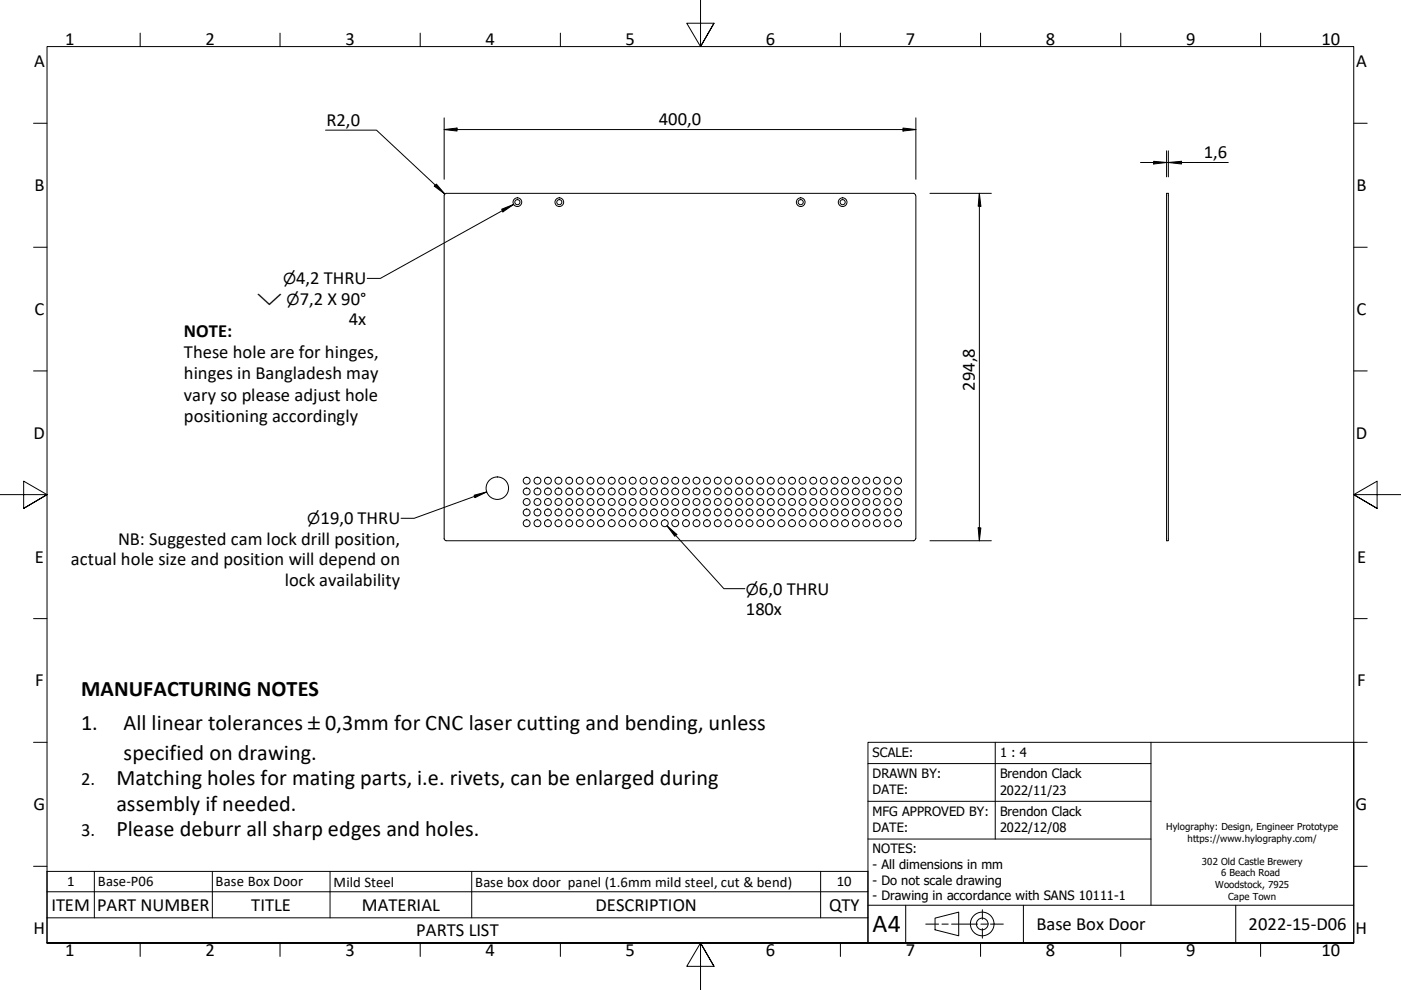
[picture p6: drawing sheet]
<svg xmlns="http://www.w3.org/2000/svg" width="297mm" height="210mm" viewBox="0 0 297 210" stroke-linecap="round" stroke-linejoin="round" font-family="sans-serif">
<!-- layer: Visible (Hylo) -->
<g fill="none" stroke="#000" stroke-width=".21">
<path d="M94.2 41.5v72.7M193.6 41l.3 .1 .2 .4M193.7 41h-99.1l-.4 .2v.3M194.2 41.5v72.7M247.3 41h.4v73.7h-.4zM94.2 114.2l.2 .4 .2 .1h99.1M194.1 114.2l-.2 .4-.3 .1"/>
<circle cx="109.7" cy="42.9" r=".92"/>
<circle cx="109.7" cy="42.9" r=".54"/>
<circle cx="118.6" cy="42.9" r=".92"/>
<circle cx="118.6" cy="42.9" r=".54"/>
<circle cx="169.8" cy="42.9" r=".92"/>
<circle cx="169.8" cy="42.9" r=".54"/>
<circle cx="178.7" cy="42.9" r=".92"/>
<circle cx="178.7" cy="42.9" r=".54"/>
<circle cx="105.4" cy="103.5" r="2.38"/>
<circle cx="111.7" cy="108.7" r=".73"/>
<circle cx="111.7" cy="106.4" r=".73"/>
<circle cx="111.7" cy="110.9" r=".73"/>
<circle cx="111.7" cy="101.9" r=".73"/>
<circle cx="111.7" cy="104.2" r=".73"/>
<circle cx="114" cy="104.2" r=".73"/>
<circle cx="114" cy="106.4" r=".73"/>
<circle cx="114" cy="110.9" r=".73"/>
<circle cx="114" cy="101.9" r=".73"/>
<circle cx="114" cy="108.7" r=".73"/>
<circle cx="116.2" cy="106.4" r=".73"/>
<circle cx="116.2" cy="101.9" r=".73"/>
<circle cx="116.2" cy="108.7" r=".73"/>
<circle cx="116.2" cy="110.9" r=".73"/>
<circle cx="116.2" cy="104.2" r=".73"/>
<circle cx="118.4" cy="108.7" r=".73"/>
<circle cx="118.4" cy="104.2" r=".73"/>
<circle cx="118.4" cy="101.9" r=".73"/>
<circle cx="118.4" cy="110.9" r=".73"/>
<circle cx="118.4" cy="106.4" r=".73"/>
<circle cx="120.7" cy="101.9" r=".73"/>
<circle cx="120.7" cy="108.7" r=".73"/>
<circle cx="120.7" cy="104.2" r=".73"/>
<circle cx="120.7" cy="106.4" r=".73"/>
<circle cx="120.7" cy="110.9" r=".73"/>
<circle cx="122.9" cy="104.2" r=".73"/>
<circle cx="122.9" cy="101.9" r=".73"/>
<circle cx="122.9" cy="108.7" r=".73"/>
<circle cx="122.9" cy="110.9" r=".73"/>
<circle cx="122.9" cy="106.4" r=".73"/>
<circle cx="125.2" cy="104.2" r=".73"/>
<circle cx="125.2" cy="108.7" r=".73"/>
<circle cx="125.2" cy="110.9" r=".73"/>
<circle cx="125.2" cy="101.9" r=".73"/>
<circle cx="125.2" cy="106.4" r=".73"/>
<circle cx="127.4" cy="110.9" r=".73"/>
<circle cx="127.4" cy="106.4" r=".73"/>
<circle cx="127.4" cy="108.7" r=".73"/>
<circle cx="127.4" cy="101.9" r=".73"/>
<circle cx="127.4" cy="104.2" r=".73"/>
<circle cx="129.7" cy="101.9" r=".73"/>
<circle cx="129.7" cy="106.4" r=".73"/>
<circle cx="129.7" cy="108.7" r=".73"/>
<circle cx="129.7" cy="110.9" r=".73"/>
<circle cx="129.7" cy="104.2" r=".73"/>
<circle cx="131.9" cy="101.9" r=".73"/>
<circle cx="131.9" cy="104.2" r=".73"/>
<circle cx="131.9" cy="108.7" r=".73"/>
<circle cx="131.9" cy="106.4" r=".73"/>
<circle cx="131.9" cy="110.9" r=".73"/>
<circle cx="134.1" cy="104.2" r=".73"/>
<circle cx="134.1" cy="108.7" r=".73"/>
<circle cx="134.1" cy="110.9" r=".73"/>
<circle cx="134.1" cy="101.9" r=".73"/>
<circle cx="134.1" cy="106.4" r=".73"/>
<circle cx="136.4" cy="106.4" r=".73"/>
<circle cx="136.4" cy="108.7" r=".73"/>
<circle cx="136.4" cy="104.2" r=".73"/>
<circle cx="136.4" cy="110.9" r=".73"/>
<circle cx="136.4" cy="101.9" r=".73"/>
<circle cx="138.7" cy="106.4" r=".73"/>
<circle cx="138.7" cy="101.9" r=".73"/>
<circle cx="138.7" cy="108.7" r=".73"/>
<circle cx="138.7" cy="104.2" r=".73"/>
<circle cx="138.7" cy="110.9" r=".73"/>
<circle cx="140.9" cy="101.9" r=".73"/>
<circle cx="140.9" cy="108.7" r=".73"/>
<circle cx="140.9" cy="104.2" r=".73"/>
<circle cx="140.9" cy="110.9" r=".73"/>
<circle cx="140.9" cy="106.4" r=".73"/>
<circle cx="143.2" cy="101.9" r=".73"/>
<circle cx="143.2" cy="104.2" r=".73"/>
<circle cx="143.2" cy="108.7" r=".73"/>
<circle cx="143.2" cy="106.4" r=".73"/>
<circle cx="143.2" cy="110.9" r=".73"/>
<circle cx="145.4" cy="108.7" r=".73"/>
<circle cx="145.4" cy="106.4" r=".73"/>
<circle cx="145.4" cy="101.9" r=".73"/>
<circle cx="145.4" cy="104.2" r=".73"/>
<circle cx="145.4" cy="110.9" r=".73"/>
<circle cx="147.7" cy="101.9" r=".73"/>
<circle cx="147.7" cy="104.2" r=".73"/>
<circle cx="147.7" cy="106.4" r=".73"/>
<circle cx="147.7" cy="108.7" r=".73"/>
<circle cx="147.7" cy="110.9" r=".73"/>
<circle cx="149.9" cy="110.9" r=".73"/>
<circle cx="149.9" cy="106.4" r=".73"/>
<circle cx="149.9" cy="101.9" r=".73"/>
<circle cx="149.9" cy="104.2" r=".73"/>
<circle cx="149.9" cy="108.7" r=".73"/>
<circle cx="152.2" cy="106.4" r=".73"/>
<circle cx="152.2" cy="101.9" r=".73"/>
<circle cx="152.2" cy="110.9" r=".73"/>
<circle cx="152.2" cy="104.2" r=".73"/>
<circle cx="152.2" cy="108.7" r=".73"/>
<circle cx="154.4" cy="110.9" r=".73"/>
<circle cx="154.4" cy="101.9" r=".73"/>
<circle cx="154.4" cy="104.2" r=".73"/>
<circle cx="154.4" cy="108.7" r=".73"/>
<circle cx="154.4" cy="106.4" r=".73"/>
<circle cx="156.7" cy="108.7" r=".73"/>
<circle cx="156.7" cy="101.9" r=".73"/>
<circle cx="156.7" cy="106.4" r=".73"/>
<circle cx="156.7" cy="104.2" r=".73"/>
<circle cx="156.7" cy="110.9" r=".73"/>
<circle cx="158.9" cy="101.9" r=".73"/>
<circle cx="158.9" cy="108.7" r=".73"/>
<circle cx="158.9" cy="104.2" r=".73"/>
<circle cx="158.9" cy="106.4" r=".73"/>
<circle cx="158.9" cy="110.9" r=".73"/>
<circle cx="161.2" cy="101.9" r=".73"/>
<circle cx="161.2" cy="104.2" r=".73"/>
<circle cx="161.2" cy="108.7" r=".73"/>
<circle cx="161.2" cy="110.9" r=".73"/>
<circle cx="161.2" cy="106.4" r=".73"/>
<circle cx="163.4" cy="104.2" r=".73"/>
<circle cx="163.4" cy="101.9" r=".73"/>
<circle cx="163.4" cy="106.4" r=".73"/>
<circle cx="163.4" cy="110.9" r=".73"/>
<circle cx="163.4" cy="108.7" r=".73"/>
<circle cx="165.7" cy="106.4" r=".73"/>
<circle cx="165.7" cy="108.7" r=".73"/>
<circle cx="165.7" cy="110.9" r=".73"/>
<circle cx="165.7" cy="101.9" r=".73"/>
<circle cx="165.7" cy="104.2" r=".73"/>
<circle cx="167.9" cy="104.2" r=".73"/>
<circle cx="167.9" cy="108.7" r=".73"/>
<circle cx="167.9" cy="101.9" r=".73"/>
<circle cx="167.9" cy="106.4" r=".73"/>
<circle cx="167.9" cy="110.9" r=".73"/>
<circle cx="170.1" cy="101.9" r=".73"/>
<circle cx="170.1" cy="108.7" r=".73"/>
<circle cx="170.1" cy="104.2" r=".73"/>
<circle cx="170.1" cy="106.4" r=".73"/>
<circle cx="170.1" cy="110.9" r=".73"/>
<circle cx="172.4" cy="101.9" r=".73"/>
<circle cx="172.4" cy="108.7" r=".73"/>
<circle cx="172.4" cy="106.4" r=".73"/>
<circle cx="172.4" cy="104.2" r=".73"/>
<circle cx="172.4" cy="110.9" r=".73"/>
<circle cx="174.7" cy="110.9" r=".73"/>
<circle cx="174.7" cy="108.7" r=".73"/>
<circle cx="174.7" cy="106.4" r=".73"/>
<circle cx="174.7" cy="101.9" r=".73"/>
<circle cx="174.7" cy="104.2" r=".73"/>
<circle cx="176.9" cy="106.4" r=".73"/>
<circle cx="176.9" cy="110.9" r=".73"/>
<circle cx="176.9" cy="101.9" r=".73"/>
<circle cx="176.9" cy="104.2" r=".73"/>
<circle cx="176.9" cy="108.7" r=".73"/>
<circle cx="179.2" cy="108.7" r=".73"/>
<circle cx="179.2" cy="106.4" r=".73"/>
<circle cx="179.2" cy="101.9" r=".73"/>
<circle cx="179.2" cy="104.2" r=".73"/>
<circle cx="179.2" cy="110.9" r=".73"/>
<circle cx="181.5" cy="104.2" r=".73"/>
<circle cx="181.5" cy="108.7" r=".73"/>
<circle cx="181.5" cy="106.4" r=".73"/>
<circle cx="181.5" cy="101.9" r=".73"/>
<circle cx="181.5" cy="110.9" r=".73"/>
<circle cx="183.7" cy="106.4" r=".73"/>
<circle cx="183.7" cy="110.9" r=".73"/>
<circle cx="183.7" cy="101.9" r=".73"/>
<circle cx="183.7" cy="104.2" r=".73"/>
<circle cx="183.7" cy="108.7" r=".73"/>
<circle cx="185.9" cy="101.9" r=".73"/>
<circle cx="185.9" cy="104.2" r=".73"/>
<circle cx="185.9" cy="106.4" r=".73"/>
<circle cx="185.9" cy="108.7" r=".73"/>
<circle cx="185.9" cy="110.9" r=".73"/>
<circle cx="188.2" cy="110.9" r=".73"/>
<circle cx="188.2" cy="101.9" r=".73"/>
<circle cx="188.2" cy="106.4" r=".73"/>
<circle cx="188.2" cy="104.2" r=".73"/>
<circle cx="188.2" cy="108.7" r=".73"/>
<circle cx="190.4" cy="106.4" r=".73"/>
<circle cx="190.4" cy="108.7" r=".73"/>
<circle cx="190.4" cy="110.9" r=".73"/>
<circle cx="190.4" cy="101.9" r=".73"/>
<circle cx="190.4" cy="104.2" r=".73"/>
</g>
<!-- layer: Symbol (Hylo) -->
<g fill="none" stroke="#000" stroke-width=".21">
<path d="M106.4 44.4l2.5-1.1-2.3 1.6zM108.9 43.3l-28.3 15.7h-2.7M100.5 105l2.7-.7-2.5 1.2zM103.2 104.3l-15.4 5.6h-2.8M141.4 111.5l2.1 1.8-.4 .4zM141.4 111.5l12.1 13.3h4.4M10 189.1h174v-4.3h-174v9.8M10 194.6v5.3h174v-5.3M20 184.8v9.8M45 184.8v9.8M70 184.8v9.8M100 184.8v9.8"/>
<path d="M174 184.8v9.8M184 189.1v5.5h-174"/>
</g>
<!-- layer: Border (Hylo) -->
<g fill="none" stroke="#000" stroke-width=".21">
<path d="M148.5 -.1v10l-2.9-5h5.8l-2.9 5 2.9-5M29.7 7v2.9M59.4 7v2.9M89.1 7v2.9M118.8 7v2.9M178.2 7v2.9M207.9 7v2.9M237.6 7v2.9M267.3 7v2.9M7.1 26.1h2.9M287 26.1h2.9M7.1 52.4h2.9"/>
<path d="M287 52.4h2.9M7.1 78.6h2.9M287 78.6h2.9M0 104.9h10l-5-2.9v5.8l5-2.9-5 2.9M297 104.9h-10l5-2.9v5.8l-5-2.9 5 2.9M7.1 131.2h2.9M287 131.2h2.9M7.1 157.4h2.9M287 157.4h2.9M7.1 183.7h2.9M10 199.9v-190h277v190h-277h277M29.7 199.9v2.9"/>
<path d="M59.4 199.9v2.9M89.1 199.9v2.9M118.8 199.9v2.9M178.2 199.9v2.9M207.9 199.9v2.9M237.6 199.9v2.9M267.3 199.9v2.9M287 183.7h2.9M151.4 204.9l-2.9-5 2.9 5h-5.8l2.9-5v10"/>
</g>
<!-- layer: Title (Hylo) -->
<g fill="none" stroke="#000" stroke-width=".21">
<path d="M184 157.4h103v42.5h-103zM211 157.4v20.5M244 157.4v34.5M184 177.9h60M184 169.9h60M184 161.9h60M184 191.9h103M192 191.9v8M196.3 195.9h2.7M198.2 194.7l5.1-1.3v5l-5.1-1.3zM199.7 195.9h1.3M201.7 195.9h5.6"/>
<path d="M208 195.9h1.3M208.3 192.9v2M208.3 196.9v2M210 195.9h2.7M217 191.9v8M262 191.9v8"/>
<circle cx="208.2" cy="195.9" r="2.51"/>
<circle cx="208.2" cy="195.9" r="1.24"/>
</g>
<!-- layer: Dimension (Hylo) -->
<g fill="none" stroke="#000" stroke-width=".21">
<path d="M69 27.6h10.8l14.5 13.5M92.5 39l1.8 2.1-2.2-1.6zM94.2 27.5l2.7-.4v.7zM94.2 27.5h100M94.2 25v13M191.5 27.1l2.7 .4-2.7 .3zM194.2 25v13M241.8 34.5h18.6M244.6 34.2l2.7 .3-2.7 .3zM247.3 32v5.5M247.7 34.5l2.8-.3v.6zM247.7 32v5.5"/>
<path d="M197.2 41h13M207.6 41l.4 2.7h-.6zM207.6 41v73.7M197.2 114.7h13M207.4 111.9h.6l-.4 2.8z"/>
</g>
<g fill="#000">
<path d="M92.5 39l1.8 2.1-2.2-1.6z" fill-rule="evenodd"/>
<path d="M94.2 27.5l2.7-.4v.7z" fill-rule="evenodd"/>
<path d="M191.5 27.1l2.7 .4-2.7 .3z" fill-rule="evenodd"/>
<path d="M244.6 34.2l2.7 .3-2.7 .3z" fill-rule="evenodd"/>
<path d="M247.7 34.5l2.8-.3v.6z" fill-rule="evenodd"/>
<path d="M207.6 41l.4 2.7h-.6z" fill-rule="evenodd"/>
<path d="M207.4 111.9h.6l-.4 2.8z" fill-rule="evenodd"/>
</g>
<!-- layer: Symbol (Hylo) -->
<g fill="#000">
<path d="M106.4 44.4l2.5-1.1-2.3 1.6z" fill-rule="evenodd"/>
<path d="M100.5 105l2.7-.7-2.5 1.2z" fill-rule="evenodd"/>
<path d="M141.4 111.5l2.1 1.8-.4 .4z" fill-rule="evenodd"/>
</g>
<text font-size="5.5" x="185" y="197.6">A4</text>
<g font-size="4.7">
<text x="17.2" y="147.5">MANUFACTURING NOTES</text>
<text x="17.2" y="154.8">1.</text>
<text x="26.2" y="154.8">All linear tolerances</text>
<text x="69" y="154.8">0,3mm for CNC laser cutting and bending, unless</text>
<text x="26.2" y="161.1">specified on drawing.</text>
<text x="24.7" y="166.5">Matching holes for mating parts, i.e. rivets, can be enlarged during</text>
<text x="24.7" y="171.9">assembly if needed.</text>
<text x="24.7" y="177.3">Please deburr all sharp edges and holes.</text>
</g>
<g font-size="3.9">
<text x="13.8" y="9.5">1</text>
<text x="43.6" y="9.5">2</text>
<text x="73.3" y="9.5">3</text>
<text x="102.9" y="9.5">4</text>
<text x="132.7" y="9.5">5</text>
<text x="162.4" y="9.5">6</text>
<text x="192" y="9.5">7</text>
<text x="221.7" y="9.5">8</text>
<text x="251.5" y="9.5">9</text>
<text x="280.2" y="9.5">10</text>
<text x="7.2" y="14.3">A</text>
<text x="287.5" y="14.3">A</text>
<text x="69.2" y="26.6">R2,0</text>
<text x="139.7" y="26.5">400,0</text>
<text x="255.2" y="33.5">1,6</text>
<text x="7.3" y="40.5">B</text>
<text x="287.6" y="40.5">B</text>
<text x="62.8" y="60.2">4,2 THRU</text>
<text x="63.6" y="64.6">7,2 X 90°</text>
<text x="7.3" y="66.8">C</text>
<text x="39" y="71.4">NOTE:</text>
<text x="74" y="69">4x</text>
<text x="287.6" y="66.8">C</text>
<text x="39" y="75.9">These hole are for hinges,</text>
<text x="39" y="80.4">hinges in Bangladesh may</text>
<text x="206.7" y="82.8" transform="rotate(-90 206.7 82.8)">294,8</text>
<text x="39" y="84.9">vary so please adjust hole</text>
<text x="39" y="89.4">positioning accordingly</text>
<text x="7.1" y="93">D</text>
<text x="287.5" y="93">D</text>
<text x="67.9" y="111.1">19,0 THRU</text>
<text x="7.4" y="119.3">E</text>
<text x="15" y="119.9">actual hole size and position will depend on</text>
<text x="25" y="115.5">NB: Suggested cam lock drill position,</text>
<text x="287.7" y="119.3">E</text>
<text x="60.4" y="124.2">lock availability</text>
<text x="158.1" y="130.5">180x</text>
<text x="160.9" y="126.1">6,0 THRU</text>
<text x="7.4" y="145.5">F</text>
<text x="287.7" y="145.5">F</text>
<text x="65.3" y="154.8">±</text>
<text x="17.2" y="166.5">2.</text>
<text x="7.1" y="171.8">G</text>
<text x="287.4" y="171.8">G</text>
<text x="17.2" y="177.3">3.</text>
<text x="10.9" y="193.1">ITEM</text>
<text x="20.6" y="193.1">PART NUMBER</text>
<text x="53.3" y="193.1">TITLE</text>
<text x="76.7" y="193.1">MATERIAL</text>
<text x="126.2" y="193.1">DESCRIPTION</text>
<text x="175.8" y="193.1">QTY</text>
<text x="219.8" y="197.1">Base Box Door</text>
<text x="264.7" y="197.2">2022-15-D06</text>
<text x="7.1" y="198">H</text>
<text x="13.8" y="202.8">1</text>
<text x="43.6" y="202.8">2</text>
<text x="73.3" y="202.8">3</text>
<text x="88.3" y="198.5">PARTS LIST</text>
<text x="102.9" y="202.8">4</text>
<text x="132.7" y="202.8">5</text>
<text x="162.4" y="202.8">6</text>
<text x="192" y="202.8">7</text>
<text x="221.7" y="202.8">8</text>
<text x="251.5" y="202.8">9</text>
<text x="280.2" y="202.8">10</text>
<text x="287.4" y="198">H</text>
</g>
<g font-size="3.2">
<text x="54.4" y="64.6">⌵ ⌀</text>
<text x="60" y="60.2">⌀</text>
<text x="65.2" y="111.1">⌀</text>
<text x="158.1" y="126.1">⌀</text>
</g>
<g font-size="3.1">
<text x="14.2" y="187.9">1</text>
<text x="20.8" y="187.9">Base-P06</text>
<text x="45.7" y="187.9">Base Box Door</text>
<text x="70.7" y="188">Mild Steel</text>
<text x="100.8" y="188">Base box door panel (1.6mm mild steel, cut &amp; bend)</text>
<text x="177.4" y="187.9">10</text>
</g>
<g font-size="2.7">
<text x="185" y="160.4">SCALE:</text>
<text x="212" y="160.4">1 : 4</text>
<text x="185" y="164.9">DRAWN BY:</text>
<text x="212" y="165">Brendon Clack</text>
<text x="185" y="168.4">DATE:</text>
<text x="185" y="172.9">MFG APPROVED BY:</text>
<text x="212" y="173">Brendon Clack</text>
<text x="212" y="168.5">2022/11/23</text>
<text x="185" y="176.4">DATE:</text>
<text x="212" y="176.5">2022/12/08</text>
<text x="185" y="180.9">NOTES:</text>
<text x="185" y="184.2">- All dimensions in mm</text>
<text x="185" y="187.6">- Do not scale drawing</text>
<text x="185" y="190.9">- Drawing in accordance with SANS 10111-1</text>
</g>
<g font-size="2">
<text x="247.3" y="176">Hylography: Design, Engineer Prototype</text>
<text x="251.8" y="178.5">https://www.hylography.com/</text>
<text x="254.8" y="183.4">302 Old Castle Brewery</text>
<text x="258.9" y="185.8">6 Beach Road</text>
<text x="257.6" y="188.3">Woodstock, 7925</text>
<text x="260.4" y="190.8">Cape Town</text>
</g>
</svg>
